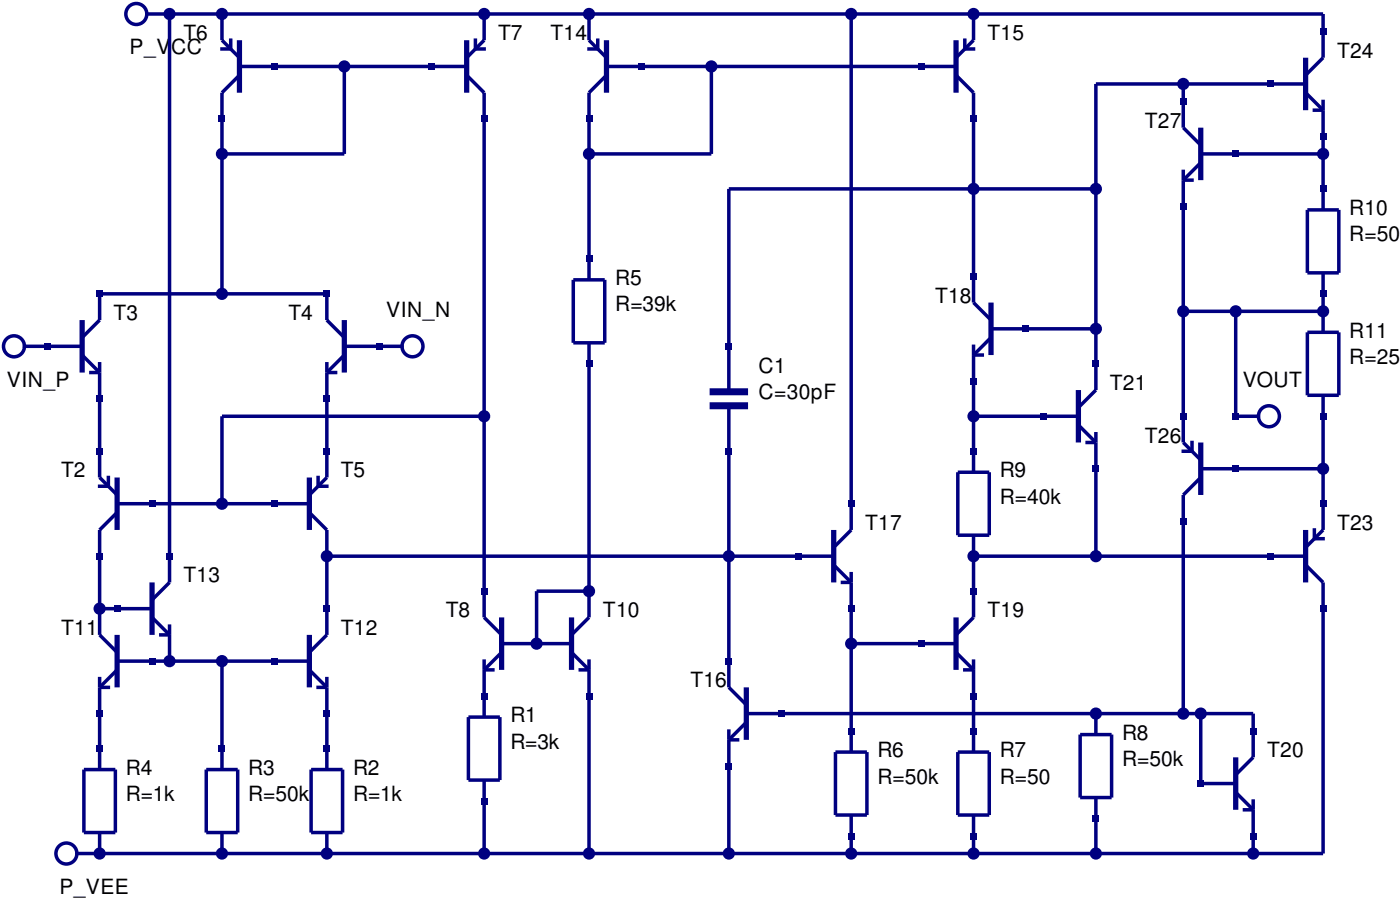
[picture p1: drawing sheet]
<svg xmlns="http://www.w3.org/2000/svg" width="283mm" height="181mm" viewBox="0 0 283 181" stroke-linecap="round" stroke-linejoin="round" font-family="sans-serif">
<g fill="none" stroke="#000080" stroke-width=".71" stroke-linecap="butt">
<path d="M29.3 2.8h237.8v8.8l-3.6 3.6M34.2 2.8v114.7l-3.5 3.5M44.8 2.8v5.3l3.5 3.5M46.6 7.8v2.1h-2.1M48.3 13.4h45.9M48.3 15.2l-3.5 3.5v40.6M69.5 13.4v17.6h-24.7M94.2 15.2l3.5 3.5v105.8l3.5 3.6M96 7.8v2.1h2.1M97.7 2.8v5.3l-3.5 3.5M118.9 2.8v5.3l3.5 3.5M120.7 7.8v2.1h-2.2"/>
<path d="M122.4 13.4h70.6M122.4 15.2l-3.5 3.5v37.7M143.6 13.4v17.6h-24.7M171.8 2.8v104.1l-3.5 3.5M193 15.2l3.5 3.5v42.3l3.5 3.6M194.7 7.8v2.1h2.2M196.5 2.8v5.3l-3.5 3.5M238.8 16.9v8.9l3.6 3.5M263.5 16.9h-42.3v61.8l-3.5 3.5M263.5 18.7l3.6 3.5h-2.2M221.2 38.1h-74.1v40.9M238.8 34.2v55.1l3.6 3.5"/>
<path d="M242.4 31h24.7M242.4 32.8l-3.6 3.5h2.1M267.1 20.1v22.2M115.7 56.4h6.4v12.7h-6.4zM263.9 42.3h6.3v12.7h-6.3zM267.1 55v12M4.6 69.8h12M16.6 68.1l3.5-3.5v-5.3h45.9v5.3l3.5 3.5M16.6 71.6l3.5 3.5h-2.1M20.1 73v23.3l3.5 3.5M66 73v23.3l-3.6 3.5M69.5 69.8h12"/>
<path d="M69.5 71.6l-3.5 3.5h2.1M118.9 69.1v55.4l-3.5 3.6M196.5 69.5v25.7M200 66.3h21.2M200 68.1l-3.5 3.5h2.1M238.8 62.8h28.3M249.4 62.8v21.2h5M263.9 67h6.3v12.7h-6.3zM267.1 79.7v27.2l-3.6 3.5M21.9 96v2.1h-2.1M64.2 96v2.1h2.1M97.7 84h-52.9v17.6"/>
<path d="M147.1 81.8v56.8l3.5 3.6M193.3 95.2h6.4v12.7h-6.4zM196.5 84h21.2M217.7 85.7l3.5 3.6h-2.1M221.2 87.1v25.1M240.6 88.9v2.1h-2.1M242.4 96.3l-3.6 3.5v44.1M242.4 94.5h24.7M23.6 103.4l-3.5 3.5v21.2l3.5 3.5M23.6 101.6h38.8M62.4 103.4l3.6 3.5v21.2l-3.6 3.5M66 112.2h102.3"/>
<path d="M118.9 119.2h-10.6v10.6M168.3 113.9l3.5 3.6h-2.1M171.8 115.4v36.3M196.5 112.2h67M196.5 107.9v16.6l-3.5 3.6M263.5 113.9l3.6 3.6v54.7h-251.9M265.3 106.5v2.2h2.1M20.1 136.5v18.7M20.1 122.8h10.6M23.6 133.3h38.8M23.6 135.1l-3.5 3.5h2.1M30.7 124.5l3.5 3.6h-2.1"/>
<path d="M34.2 125.9v7.4M44.8 133.3v21.9M62.4 135.1l3.6 3.5h-2.1M66 136.5v18.7M97.7 133v11.6M101.2 129.8h14.2M101.2 131.6l-3.5 3.5h2.1M115.4 131.6l3.5 3.5h-2.1M118.9 133v39.2M171.8 129.8h21.2M193 131.6l3.5 3.5h-2.1M196.5 133v18.7"/>
<path d="M16.9 155.2h6.4v12.7h-6.4zM41.6 155.2h6.4v12.7h-6.4zM62.8 155.2h6.3v12.7h-6.3zM94.5 144.6h6.4v12.7h-6.4zM97.7 157.3v14.9M147.1 147.1v25.1M150.6 143.9h102.3v8.9l-3.5 3.5M150.6 145.7l-3.5 3.5h2.1M168.6 151.7h6.4v12.7h-6.4zM193.3 151.7h6.4v12.7h-6.4zM218 148.2h6.4v12.7h-6.4zM221.2 143.9v4.3"/>
<path d="M242.4 143.9v14.1h7M249.4 159.8l3.5 3.5h-2.1M20.1 167.9v4.3M44.8 167.9v4.3M66 167.9v4.3M171.8 164.4v7.8M196.5 164.4v7.8M221.2 160.9v11.3M252.9 161.2v11"/>
<circle cx="27.5" cy="2.8" r="2.12"/>
<circle cx="2.8" cy="69.8" r="2.12"/>
<circle cx="83.3" cy="69.8" r="2.12"/>
<circle cx="256.1" cy="84" r="2.12"/>
<circle cx="13.4" cy="172.2" r="2.12"/>
</g>
<g fill="none" stroke="#000080" stroke-width="1.1" stroke-linecap="butt">
<path d="M48.3 8.1v10.6M94.2 8.1v10.6M122.4 8.1v10.6M193 8.1v10.6M263.5 11.6v10.6M242.4 25.8v10.5M16.6 64.6v10.5M69.5 64.6v10.5M200 61v10.6M217.7 78.7v10.6M23.6 96.3v10.6M62.4 96.3v10.6"/>
<path d="M242.4 89.3v10.5M30.7 117.5v10.6M168.3 106.9v10.6M263.5 106.9v10.6M23.6 128.1v10.5M62.4 128.1v10.5M101.2 124.5v10.6M115.4 124.5v10.6M150.6 138.6v10.6M193 124.5v10.6M249.4 152.8v10.5"/>
</g>
<path d="M143.2 79h7.8M143.2 81.8h7.8" fill="none" stroke="#000080" stroke-width="1.4" stroke-linecap="butt"/>
<g fill="#000080">
<path d="M97 160.9h1.4v1.4h-1.4z" fill-rule="evenodd"/>
<path d="M97 139.7h1.4v1.4h-1.4z" fill-rule="evenodd"/>
<path d="M8.8 69.1h1.4v1.5h-1.4z" fill-rule="evenodd"/>
<path d="M19.4 58.6h1.4v1.4h-1.4z" fill-rule="evenodd"/>
<path d="M19.4 79.7h1.4v1.4h-1.4z" fill-rule="evenodd"/>
<path d="M75.8 69.1h1.5v1.5h-1.5z" fill-rule="evenodd"/>
<path d="M65.3 58.6h1.4v1.4h-1.4z" fill-rule="evenodd"/>
<path d="M65.3 79.7h1.4v1.4h-1.4z" fill-rule="evenodd"/>
<path d="M54.7 12.7h1.4v1.4h-1.4z" fill-rule="evenodd"/>
<path d="M44.1 23.3h1.4v1.4h-1.4z" fill-rule="evenodd"/>
<circle cx="44.8" cy="2.8" r="1.06"/>
</g>
<circle cx="44.8" cy="2.8" r="1.06" fill="none" stroke="#000080" stroke-width=".35"/>
<g fill="#000080">
<path d="M54.7 100.9h1.4v1.4h-1.4z" fill-rule="evenodd"/>
<circle cx="66" cy="112.2" r="1.06"/>
</g>
<circle cx="66" cy="112.2" r="1.06" fill="none" stroke="#000080" stroke-width=".35"/>
<g fill="#000080">
<path d="M65.3 90.3h1.4v1.4h-1.4z" fill-rule="evenodd"/>
<path d="M30 100.9h1.4v1.4h-1.4z" fill-rule="evenodd"/>
<path d="M19.4 111.5h1.4v1.4h-1.4z" fill-rule="evenodd"/>
<path d="M19.4 90.3h1.4v1.4h-1.4z" fill-rule="evenodd"/>
<circle cx="108.3" cy="129.8" r="1.06"/>
</g>
<circle cx="108.3" cy="129.8" r="1.06" fill="none" stroke="#000080" stroke-width=".35"/>
<g fill="#000080">
<path d="M97 118.5h1.4v1.4h-1.4z" fill-rule="evenodd"/>
<circle cx="118.9" cy="119.2" r="1.06"/>
</g>
<circle cx="118.9" cy="119.2" r="1.06" fill="none" stroke="#000080" stroke-width=".35"/>
<g fill="#000080">
<path d="M118.2 139.7h1.4v1.4h-1.4z" fill-rule="evenodd"/>
<circle cx="66" cy="172.2" r="1.06"/>
</g>
<circle cx="66" cy="172.2" r="1.06" fill="none" stroke="#000080" stroke-width=".35"/>
<g fill="#000080">
<path d="M65.3 150.3h1.4v1.4h-1.4z" fill-rule="evenodd"/>
<circle cx="20.1" cy="172.2" r="1.06"/>
</g>
<circle cx="20.1" cy="172.2" r="1.06" fill="none" stroke="#000080" stroke-width=".35"/>
<g fill="#000080">
<path d="M19.4 150.3h1.4v1.4h-1.4z" fill-rule="evenodd"/>
<path d="M30 132.6h1.4v1.5h-1.4z" fill-rule="evenodd"/>
<circle cx="20.1" cy="122.8" r="1.06"/>
</g>
<circle cx="20.1" cy="122.8" r="1.06" fill="none" stroke="#000080" stroke-width=".35"/>
<g fill="#000080">
<path d="M19.4 143.2h1.4v1.4h-1.4z" fill-rule="evenodd"/>
<path d="M54.7 132.6h1.4v1.5h-1.4z" fill-rule="evenodd"/>
<path d="M65.3 122.1h1.4v1.4h-1.4z" fill-rule="evenodd"/>
<path d="M65.3 143.2h1.4v1.4h-1.4z" fill-rule="evenodd"/>
<circle cx="44.8" cy="172.2" r="1.06"/>
</g>
<circle cx="44.8" cy="172.2" r="1.06" fill="none" stroke="#000080" stroke-width=".35"/>
<g fill="#000080">
<path d="M44.1 150.3h1.4v1.4h-1.4z" fill-rule="evenodd"/>
<path d="M22.9 122.1h1.4v1.4h-1.4z" fill-rule="evenodd"/>
<path d="M33.5 111.5h1.4v1.4h-1.4z" fill-rule="evenodd"/>
<circle cx="34.2" cy="133.4" r="1.06"/>
</g>
<circle cx="34.2" cy="133.4" r="1.06" fill="none" stroke="#000080" stroke-width=".35"/>
<g fill="#000080">
<path d="M128.8 12.7h1.4v1.4h-1.4z" fill-rule="evenodd"/>
<path d="M118.2 23.3h1.4v1.4h-1.4z" fill-rule="evenodd"/>
<circle cx="118.9" cy="2.8" r="1.06"/>
</g>
<circle cx="118.9" cy="2.8" r="1.06" fill="none" stroke="#000080" stroke-width=".35"/>
<g fill="#000080">
<path d="M118.2 72.7h1.4v1.4h-1.4z" fill-rule="evenodd"/>
<path d="M118.2 51.5h1.4v1.4h-1.4z" fill-rule="evenodd"/>
<path d="M146.4 90.3h1.4v1.4h-1.4z" fill-rule="evenodd"/>
<path d="M146.4 69.1h1.4v1.5h-1.4z" fill-rule="evenodd"/>
<path d="M157 143.2h1.4v1.4h-1.4z" fill-rule="evenodd"/>
<path d="M146.4 132.6h1.4v1.5h-1.4z" fill-rule="evenodd"/>
<path d="M146.4 153.8h1.4v1.4h-1.4z" fill-rule="evenodd"/>
<path d="M86.4 12.7h1.4v1.4h-1.4z" fill-rule="evenodd"/>
<path d="M97 23.3h1.4v1.4h-1.4z" fill-rule="evenodd"/>
<circle cx="97.7" cy="2.8" r="1.06"/>
</g>
<circle cx="97.7" cy="2.8" r="1.06" fill="none" stroke="#000080" stroke-width=".35"/>
<circle cx="34.2" cy="2.8" r="1.06" fill="#000080"/>
<circle cx="34.2" cy="2.8" r="1.06" fill="none" stroke="#000080" stroke-width=".35"/>
<circle cx="44.8" cy="59.3" r="1.06" fill="#000080"/>
<circle cx="44.8" cy="59.3" r="1.06" fill="none" stroke="#000080" stroke-width=".35"/>
<circle cx="69.5" cy="13.4" r="1.06" fill="#000080"/>
<circle cx="69.5" cy="13.4" r="1.06" fill="none" stroke="#000080" stroke-width=".35"/>
<circle cx="44.8" cy="31" r="1.06" fill="#000080"/>
<circle cx="44.8" cy="31" r="1.06" fill="none" stroke="#000080" stroke-width=".35"/>
<circle cx="97.7" cy="172.2" r="1.06" fill="#000080"/>
<circle cx="97.7" cy="172.2" r="1.06" fill="none" stroke="#000080" stroke-width=".35"/>
<circle cx="118.9" cy="172.2" r="1.06" fill="#000080"/>
<circle cx="118.9" cy="172.2" r="1.06" fill="none" stroke="#000080" stroke-width=".35"/>
<circle cx="44.8" cy="133.4" r="1.06" fill="#000080"/>
<circle cx="44.8" cy="133.4" r="1.06" fill="none" stroke="#000080" stroke-width=".35"/>
<circle cx="97.7" cy="84" r="1.06" fill="#000080"/>
<circle cx="97.7" cy="84" r="1.06" fill="none" stroke="#000080" stroke-width=".35"/>
<circle cx="44.8" cy="101.6" r="1.06" fill="#000080"/>
<circle cx="44.8" cy="101.6" r="1.06" fill="none" stroke="#000080" stroke-width=".35"/>
<circle cx="143.6" cy="13.4" r="1.06" fill="#000080"/>
<circle cx="143.6" cy="13.4" r="1.06" fill="none" stroke="#000080" stroke-width=".35"/>
<circle cx="118.9" cy="31" r="1.06" fill="#000080"/>
<circle cx="118.9" cy="31" r="1.06" fill="none" stroke="#000080" stroke-width=".35"/>
<circle cx="147.1" cy="172.2" r="1.06" fill="#000080"/>
<circle cx="147.1" cy="172.2" r="1.06" fill="none" stroke="#000080" stroke-width=".35"/>
<circle cx="147.1" cy="112.2" r="1.06" fill="#000080"/>
<circle cx="147.1" cy="112.2" r="1.06" fill="none" stroke="#000080" stroke-width=".35"/>
<g fill="#000080">
<path d="M160.5 111.5h1.4v1.4h-1.4z" fill-rule="evenodd"/>
<path d="M171.1 100.9h1.4v1.4h-1.4z" fill-rule="evenodd"/>
<path d="M171.1 122.1h1.4v1.4h-1.4z" fill-rule="evenodd"/>
<circle cx="171.8" cy="2.8" r="1.06"/>
</g>
<circle cx="171.8" cy="2.8" r="1.06" fill="none" stroke="#000080" stroke-width=".35"/>
<g fill="#000080">
<path d="M171.1 167.9h1.4v1.4h-1.4z" fill-rule="evenodd"/>
<path d="M171.1 146.8h1.4v1.4h-1.4z" fill-rule="evenodd"/>
<circle cx="171.8" cy="172.2" r="1.06"/>
</g>
<circle cx="171.8" cy="172.2" r="1.06" fill="none" stroke="#000080" stroke-width=".35"/>
<g fill="#000080">
<path d="M195.8 167.9h1.4v1.4h-1.4z" fill-rule="evenodd"/>
<path d="M195.8 146.8h1.4v1.4h-1.4z" fill-rule="evenodd"/>
<circle cx="196.5" cy="172.2" r="1.06"/>
</g>
<circle cx="196.5" cy="172.2" r="1.06" fill="none" stroke="#000080" stroke-width=".35"/>
<g fill="#000080">
<path d="M185.2 129.1h1.4v1.4h-1.4z" fill-rule="evenodd"/>
<path d="M195.8 118.5h1.4v1.4h-1.4z" fill-rule="evenodd"/>
<path d="M195.8 139.7h1.4v1.4h-1.4z" fill-rule="evenodd"/>
<circle cx="171.8" cy="129.8" r="1.06"/>
</g>
<circle cx="171.8" cy="129.8" r="1.06" fill="none" stroke="#000080" stroke-width=".35"/>
<circle cx="196.5" cy="112.2" r="1.06" fill="#000080"/>
<circle cx="196.5" cy="112.2" r="1.06" fill="none" stroke="#000080" stroke-width=".35"/>
<g fill="#000080">
<path d="M195.8 90.3h1.4v1.4h-1.4z" fill-rule="evenodd"/>
<path d="M206.4 65.6h1.4v1.4h-1.4z" fill-rule="evenodd"/>
<path d="M195.8 55h1.4v1.4h-1.4z" fill-rule="evenodd"/>
<path d="M195.8 76.2h1.4v1.4h-1.4z" fill-rule="evenodd"/>
<circle cx="196.5" cy="38.1" r="1.06"/>
</g>
<circle cx="196.5" cy="38.1" r="1.06" fill="none" stroke="#000080" stroke-width=".35"/>
<g fill="#000080">
<path d="M185.2 12.7h1.4v1.4h-1.4z" fill-rule="evenodd"/>
<path d="M195.8 23.3h1.4v1.4h-1.4z" fill-rule="evenodd"/>
<circle cx="196.5" cy="2.8" r="1.06"/>
</g>
<circle cx="196.5" cy="2.8" r="1.06" fill="none" stroke="#000080" stroke-width=".35"/>
<g fill="#000080">
<path d="M209.9 83.3h1.4v1.4h-1.4z" fill-rule="evenodd"/>
<path d="M220.5 72.7h1.4v1.4h-1.4z" fill-rule="evenodd"/>
<path d="M220.5 93.8h1.4v1.4h-1.4z" fill-rule="evenodd"/>
<circle cx="196.5" cy="84" r="1.06"/>
</g>
<circle cx="196.5" cy="84" r="1.06" fill="none" stroke="#000080" stroke-width=".35"/>
<circle cx="221.2" cy="66.3" r="1.06" fill="#000080"/>
<circle cx="221.2" cy="66.3" r="1.06" fill="none" stroke="#000080" stroke-width=".35"/>
<circle cx="221.2" cy="112.2" r="1.06" fill="#000080"/>
<circle cx="221.2" cy="112.2" r="1.06" fill="none" stroke="#000080" stroke-width=".35"/>
<circle cx="221.2" cy="38.1" r="1.06" fill="#000080"/>
<circle cx="221.2" cy="38.1" r="1.06" fill="none" stroke="#000080" stroke-width=".35"/>
<g fill="#000080">
<path d="M220.5 164.4h1.4v1.4h-1.4z" fill-rule="evenodd"/>
<circle cx="221.2" cy="143.9" r="1.06"/>
</g>
<circle cx="221.2" cy="143.9" r="1.06" fill="none" stroke="#000080" stroke-width=".35"/>
<circle cx="221.2" cy="172.2" r="1.06" fill="#000080"/>
<circle cx="221.2" cy="172.2" r="1.06" fill="none" stroke="#000080" stroke-width=".35"/>
<g fill="#000080">
<path d="M248.7 30.3h1.4v1.4h-1.4z" fill-rule="evenodd"/>
<path d="M238.1 19.8h1.4v1.4h-1.4z" fill-rule="evenodd"/>
<path d="M238.1 40.9h1.4v1.4h-1.4z" fill-rule="evenodd"/>
<circle cx="238.8" cy="16.9" r="1.06"/>
</g>
<circle cx="238.8" cy="16.9" r="1.06" fill="none" stroke="#000080" stroke-width=".35"/>
<circle cx="238.8" cy="62.8" r="1.06" fill="#000080"/>
<circle cx="238.8" cy="62.8" r="1.06" fill="none" stroke="#000080" stroke-width=".35"/>
<g fill="#000080">
<path d="M248.7 93.8h1.4v1.4h-1.4z" fill-rule="evenodd"/>
<path d="M238.1 104.4h1.4v1.4h-1.4z" fill-rule="evenodd"/>
<path d="M238.1 83.3h1.4v1.4h-1.4z" fill-rule="evenodd"/>
<circle cx="238.8" cy="143.9" r="1.06"/>
</g>
<circle cx="238.8" cy="143.9" r="1.06" fill="none" stroke="#000080" stroke-width=".35"/>
<g fill="#000080">
<path d="M241.7 157.3h1.4v1.4h-1.4z" fill-rule="evenodd"/>
<path d="M252.2 146.8h1.4v1.4h-1.4z" fill-rule="evenodd"/>
<path d="M252.2 167.9h1.4v1.4h-1.4z" fill-rule="evenodd"/>
<circle cx="242.4" cy="143.9" r="1.06"/>
</g>
<circle cx="242.4" cy="143.9" r="1.06" fill="none" stroke="#000080" stroke-width=".35"/>
<circle cx="252.9" cy="172.2" r="1.06" fill="#000080"/>
<circle cx="252.9" cy="172.2" r="1.06" fill="none" stroke="#000080" stroke-width=".35"/>
<g fill="#000080">
<path d="M248.7 83.3h1.4v1.4h-1.4z" fill-rule="evenodd"/>
<circle cx="249.4" cy="62.8" r="1.06"/>
</g>
<circle cx="249.4" cy="62.8" r="1.06" fill="none" stroke="#000080" stroke-width=".35"/>
<g fill="#000080">
<path d="M266.3 83.3h1.5v1.4h-1.5z" fill-rule="evenodd"/>
<circle cx="267.1" cy="62.8" r="1.06"/>
</g>
<circle cx="267.1" cy="62.8" r="1.06" fill="none" stroke="#000080" stroke-width=".35"/>
<circle cx="267.1" cy="94.5" r="1.06" fill="#000080"/>
<circle cx="267.1" cy="94.5" r="1.06" fill="none" stroke="#000080" stroke-width=".35"/>
<g fill="#000080">
<path d="M266.3 58.6h1.5v1.4h-1.5z" fill-rule="evenodd"/>
<path d="M266.3 37.4h1.5v1.4h-1.5z" fill-rule="evenodd"/>
<circle cx="267.1" cy="31" r="1.06"/>
</g>
<circle cx="267.1" cy="31" r="1.06" fill="none" stroke="#000080" stroke-width=".35"/>
<g fill="#000080">
<path d="M255.8 16.2h1.4v1.4h-1.4z" fill-rule="evenodd"/>
<path d="M266.3 5.6h1.5v1.5h-1.5z" fill-rule="evenodd"/>
<path d="M266.3 26.8h1.5v1.4h-1.5z" fill-rule="evenodd"/>
<path d="M255.8 111.5h1.4v1.4h-1.4z" fill-rule="evenodd"/>
<path d="M266.3 122.1h1.5v1.4h-1.5z" fill-rule="evenodd"/>
<path d="M266.3 100.9h1.5v1.4h-1.5z" fill-rule="evenodd"/>
</g>
<g font-size="4.2">
<text x="26.1" y="10.9">P_VCC</text>
<text x="37" y="8.1">T6</text>
<text x="100.5" y="8.1">T7</text>
<text x="111.1" y="8.1">T14</text>
<text x="199.3" y="8.1">T15</text>
<text x="269.9" y="11.6">T24</text>
<text x="231.1" y="25.8">T27</text>
<text x="272.3" y="43.4">R10</text>
<text x="272.3" y="48.7">R=50</text>
<text x="124.2" y="57.5">R5</text>
<text x="22.9" y="64.6">T3</text>
<text x="58.2" y="64.6">T4</text>
<text x="78" y="63.9">VIN_N</text>
<text x="124.2" y="62.8">R=39k</text>
<text x="188.7" y="61">T18</text>
<text x="272.3" y="68.1">R11</text>
<text x="1.4" y="78">VIN_P</text>
<text x="153.1" y="75.1">C1</text>
<text x="250.8" y="78">VOUT</text>
<text x="272.3" y="73.4">R=25</text>
<text x="153.1" y="80.4">C=30pF</text>
<text x="224" y="78.7">T21</text>
<text x="231.1" y="89.3">T26</text>
<text x="12.3" y="96.3">T2</text>
<text x="68.8" y="96.3">T5</text>
<text x="201.8" y="96.3">R9</text>
<text x="201.8" y="101.6">R=40k</text>
<text x="174.6" y="106.9">T17</text>
<text x="269.9" y="106.9">T23</text>
<text x="37" y="117.5">T13</text>
<text x="90" y="124.5">T8</text>
<text x="121.7" y="124.5">T10</text>
<text x="199.3" y="124.5">T19</text>
<text x="12.3" y="128.1">T11</text>
<text x="68.8" y="128.1">T12</text>
<text x="139.3" y="138.6">T16</text>
<text x="103" y="145.7">R1</text>
<text x="226.5" y="149.2">R8</text>
<text x="103" y="151">R=3k</text>
<text x="177.1" y="152.8">R6</text>
<text x="201.8" y="152.8">R7</text>
<text x="226.5" y="154.5">R=50k</text>
<text x="255.8" y="152.8">T20</text>
<text x="25.4" y="156.3">R4</text>
<text x="25.4" y="161.6">R=1k</text>
<text x="50.1" y="156.3">R3</text>
<text x="50.1" y="161.6">R=50k</text>
<text x="71.3" y="156.3">R2</text>
<text x="71.3" y="161.6">R=1k</text>
<text x="177.1" y="158">R=50k</text>
<text x="201.8" y="158">R=50</text>
<text x="12" y="180.3">P_VEE</text>
</g>
</svg>
